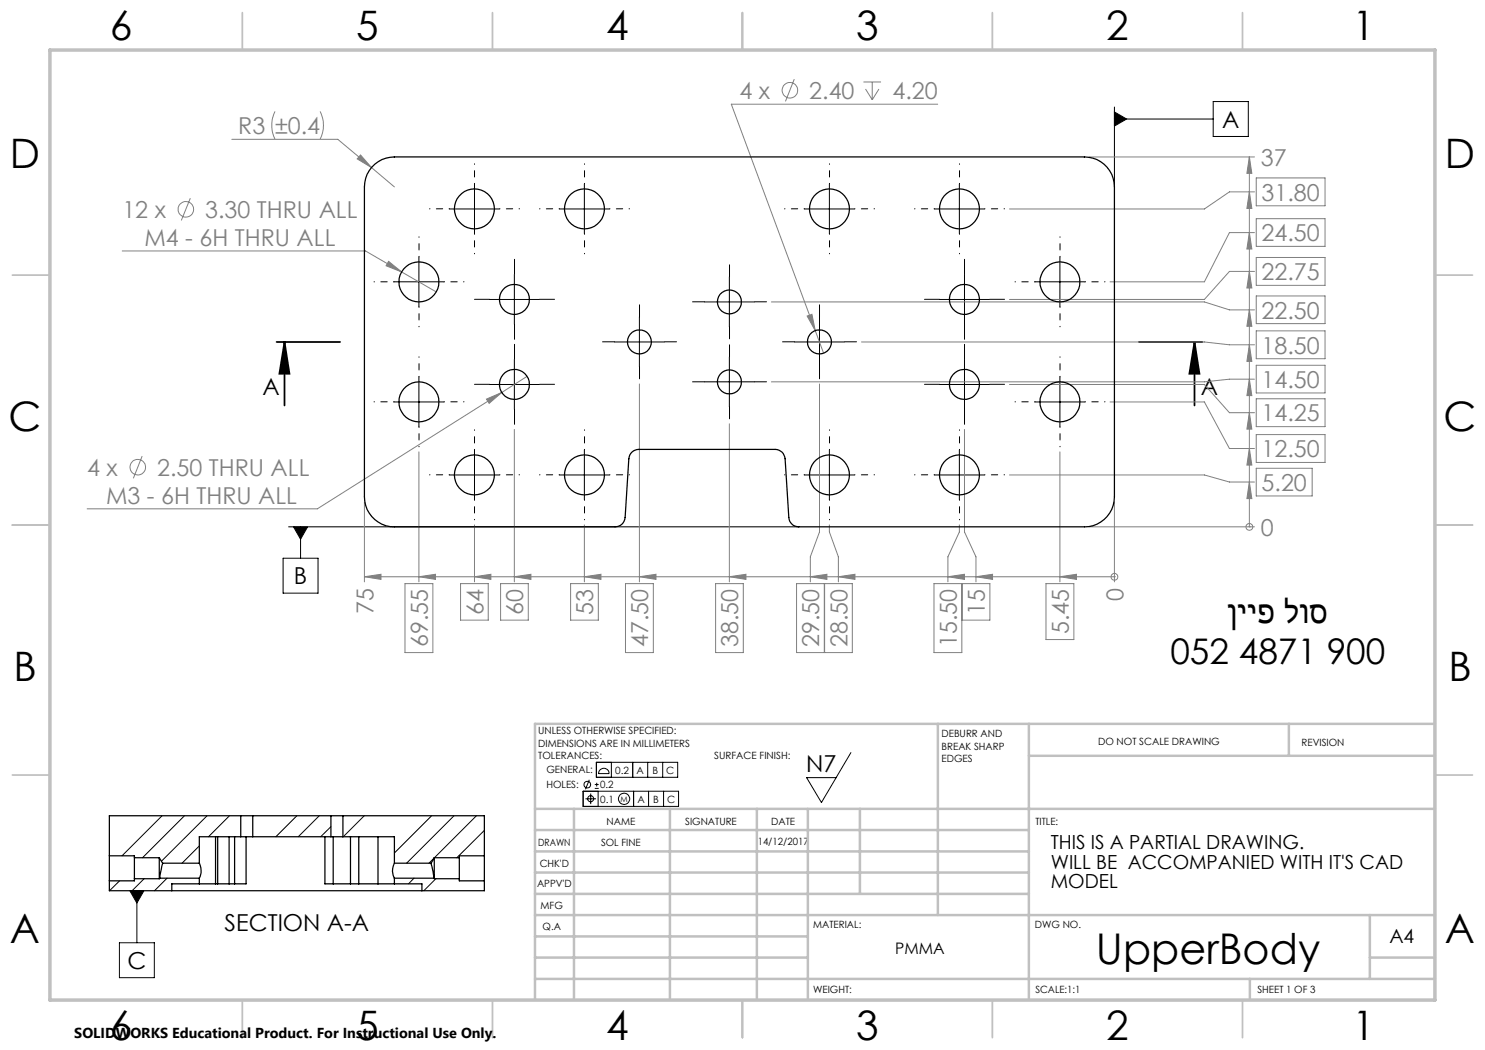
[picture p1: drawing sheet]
<svg xmlns="http://www.w3.org/2000/svg" width="297mm" height="210mm" viewBox="0 0 297 210" stroke-linecap="round" stroke-linejoin="round" font-family="sans-serif">
<g fill="none" stroke="#808080" stroke-width=".2">
<path d="M158.9 15.8l-1.8 4.5M172.7 16.4h3.5M173.1 17.8l1.3 2.2M174.4 16.4v3.6M175.8 17.8l-1.4 2.2M38.1 39.6l-1.8 4.5M46.4 27.9h21.2l6.7 5.6M55 22.3a6.4 6.4 0 0 0 0 5.6M64 22.3a6.1 6.1 0 0 1 0 5.6M72.1 31l2.2 2.5-2.9-1.7zM74.3 33.5l4.6 3.9M187.5 20.8h-41.2l18.4 49.8"/>
<path d="M217.9 31.4h33M249.9 31.4v74M249.9 38.4l.5 3.3h-1zM249.9 31.4l.5 3.3h-1zM250.9 38.4h-5l-5 3.4h-39M251.2 35.6h13.8v5.6h-13.8zM24.4 50.2h48.7l14.1 8.2M77.7 52.3l2.6 2.1-3.1-1.2zM249.9 54.3l.5 3.3h-1zM249.9 46.5l.5 3.3h-1zM250.9 54.3h-5l-5 5.6h-39M250.9 46.5h-5l-5 9.9h-18.9"/>
<path d="M251.2 43.7h13.8v5.6h-13.8zM251.2 51.5h13.8v5.6h-13.8zM251.2 59.2h13.8v5.5h-13.8zM97.3 79.8l3.1-1.3-2.6 2.2zM100.4 78.5l-36.9 23.3h-46.1M105.4 75.3l-5 3.2M127.9 76.8v39.6M154.3 60.4h86.6l5 1.6h5M161.4 63.2l1-.3 .7 3.2zM163.9 76.8v29.6l-1.8 5v5M172.3 68.4h68.6l5 .6h5M201.9 76.9h39l5 5.6h5"/>
<path d="M249.9 75.8l.5 3.3h-1zM249.9 69l.5 3.3h-1zM249.9 62l.5 3.3h-1zM250.9 75.8h-5l-5 .6h-86.6M251.2 66.2h13.8v5.5h-13.8zM251.2 73.1h13.8v5.5h-13.8zM251.2 79.8h13.8v5.5h-13.8zM28.4 91.2l-1.7 4.5M83.8 90.4v26M102.9 85.9v30.5M145.9 84.8v31.6M192.9 85.9v20.5l2.3 5v5"/>
<path d="M201.9 95h39l5 1.4h5M212 90.4v26M222 80.4h18.9l5 9.3h5M249.9 96.4l.5 3.3h-1zM249.9 89.7l.5 3.3h-1zM249.9 82.5l.5 3.3h-1zM251.2 86.9h13.8v5.6h-13.8zM251.2 93.7h11.2v5.5h-11.2zM72.9 115.3h150M72.9 100.4v16M72.9 115.3l3.3-.4v1zM81 116.7h5.6v13.8h-5.6z"/>
<path d="M83.8 115.3l3.3-.4v1zM92.1 116.7h5.5v7.3h-5.5zM94.9 115.3l3.3-.4v1zM94.9 105v11.4M100.1 116.7h5.6v7.3h-5.6zM102.9 115.3l3.3-.4v1zM114.1 116.7h5.6v7.3h-5.6zM116.9 105v11.4M116.9 115.3l3.3-.4v1zM125.1 116.7h5.6v13.8h-5.6zM127.9 115.3l3.3-.4v1zM143.1 116.7h5.6v13.8h-5.6z"/>
<path d="M145.9 115.3l3.3-.4v1zM159.3 116.7h5.6v13.8h-5.6zM162.1 115.3l3.3-.4v1zM164.9 116.7h5.6v13.8h-5.6zM165.9 105v1.4l1.8 5v5M167.7 115.3l3.3-.4v1zM189.6 115.3l3.3-.4v1zM191.9 105v1.4l-2.3 5v5M192.4 116.7v13.8h-5.6v-13.8h11.2v7.3h-5.6v-7.3M195.2 115.3l3.3-.4v1zM209.2 116.7h5.6v11.2h-5.6zM212 115.3l3.3-.4v1z"/>
<path d="M217.9 105.4h33M222.9 115.3h.1M222.9 100.4v16M249.9 105.4h.1"/>
<circle cx="158" cy="18.1" r="1.55"/>
<circle cx="37.2" cy="41.9" r="1.55"/>
<circle cx="27.6" cy="93.4" r="1.55"/>
<circle cx="222.9" cy="115.4" r=".68"/>
<circle cx="249.9" cy="105.4" r=".68"/>
</g>
<g fill="none" stroke="#000" stroke-width=".2">
<path d="M94.9 36.8v10M116.9 36.8v10M165.9 36.8v10M191.9 36.8v10M222.9 22.4l2.4 1.4-2.4 1.4zM222.9 23.8h19.7M222.9 21.4v16M242.6 20.3h7.1v7h-7.1zM78.8 56.4h10M83.8 51.4v10M89.9 41.8h10M97.9 59.9h10"/>
<path d="M102.9 54.9v10M111.9 41.8h10M145.9 55.4v10M160.9 41.8h10M186.9 41.8h10M187.9 59.9h10M192.9 54.9v10M207 56.4h10M212 51.4v10M83.8 75.4v10M97.9 76.9h10M102.9 71.9v10"/>
<path d="M122.9 68.4h10M127.9 63.4v10M140.9 76.4h10M140.9 60.4h10M145.9 71.4v10M158.9 68.4h10M163.9 63.4v10M187.9 76.9h10M192.9 71.9v10M212 75.4v10M78.8 80.4h10M89.9 95h10"/>
<path d="M94.9 90v10M111.9 95h10M116.9 90v10M160.9 95h10M165.9 90v10M186.9 95h10M191.9 90v10M207 80.4h10M56.6 111.6h7v7h-7zM57.7 105.4h102.1M58.7 105.4h2.8l-1.4 2.4zM60.1 105.4v6.2"/>
<path d="M116.6 158.2h19.1v3.1h-19.1zM117.1 159.8h2.1M117.9 156l-.8 1.9M118.1 158.7v2.1M119 157.7h.7M119 156.9h.7M119.3 152.5h16.2v3h-16.2zM119.3 156.6v.7M119.6 158.2v3.1M120.1 153.9a1.05 1.05 0 0 1 1.1-.1 1.05 1.05 0 0 1 .6 .9h-2.1l.1-.4zM122.3 152.5v3M126.5 152.5v3"/>
<path d="M126.7 158.2v3.1M129.5 152.5v3M129.7 158.2v3.1M132.5 152.5v3M132.7 158.2v3.1M170.2 150.5l-5.9 10-3-5h6M26 178.1h2.8l-1.4 2.5zM27.4 178.1v10.5M23.9 188.6h7v6.9h-7z"/>
<circle cx="117.5" cy="156.9" r=".68"/>
<circle cx="118.1" cy="159.7" r=".61"/>
<circle cx="124.8" cy="159.8" r="1.13"/>
</g>
<path d="M55.3 68.4h12.7M56.9 68.4l1 6.3h-2zM56.9 68.4v12.7M227.8 68.4h12.7M238.9 68.4l1 6.3h-2zM238.9 68.4v12.7" fill="none" stroke="#000" stroke-width=".35"/>
<g fill="none" stroke="#000" stroke-width=".2" stroke-dasharray="15.2 1.3 1.3 1.3">
<path d="M97.9 59.9h-3M102.9 54.9v-3M107.9 59.9h3M145.9 55.4v-2.4M187.9 59.9h-3M192.9 54.9v-3M197.9 59.9h3M97.9 76.9h-3M102.9 71.9v-3M102.9 64.9v3M107.9 76.9h3M122.9 68.4h-2.4"/>
<path d="M127.9 63.4v-2.4M127.9 73.4v2.4M132.9 68.4h2.4M140.9 76.4h-2.4M140.9 60.4h-2.4M145.9 71.4v-2.4M145.9 65.4v2.4M150.9 76.4h2.4M150.9 60.4h2.4M158.9 68.4h-2.4M163.9 63.4v-2.4M163.9 73.4v2.4"/>
<path d="M168.9 68.4h2.4M187.9 76.9h-3M192.9 64.9v3M192.9 71.9v-3M197.9 76.9h3M102.9 81.9v3M145.9 81.4v2.4M192.9 81.9v3"/>
</g>
<g fill="none" stroke="#000" stroke-width=".2" stroke-dasharray="15.2 1.3 1.3 1.3" stroke-dashoffset="15.1">
<path d="M94.9 36.8v-4M116.9 36.8v-4M165.9 36.8v-4M191.9 36.8v-4M78.8 56.4h-4M83.8 51.4v-4M88.8 56.4h4M89.9 41.8h-4M94.9 46.8v4M99.9 41.8h4M111.9 41.8h-4M116.9 46.8v4"/>
<path d="M121.9 41.8h4M160.9 41.8h-4M165.9 46.8v4M170.9 41.8h4M186.9 41.8h-4M191.9 46.8v4M196.9 41.8h4M207 56.4h-4M212 51.4v-4M217 56.4h4M83.8 75.4v-4M83.8 61.4v4"/>
<path d="M212 75.4v-4M212 61.4v4M78.8 80.4h-4M83.8 85.4v4M88.8 80.4h4M89.9 95h-4M94.9 90v-4M94.9 100v4M99.9 95h4M111.9 95h-4M116.9 90v-4M116.9 100v4"/>
<path d="M121.9 95h4M160.9 95h-4M165.9 90v-4M165.9 100v4M170.9 95h4M186.9 95h-4M191.9 90v-4M191.9 100v4M196.9 95h4M207 80.4h-4M212 85.4v4M217 80.4h4"/>
</g>
<g fill="none" stroke="#c0c0c0" stroke-width=".35">
<path d="M48.5 2.5v7.5M98.5 2.5v7.5M148.5 2.5v7.5M198.5 2.5v7.5M248.5 2.5v7.5M2.5 55h7.5M287 55h7.5M2.5 105h7.5M287 105h7.5M2.5 155h7.5M287 155h7.5M48.5 200v7.5"/>
<path d="M98.5 200v7.5M148.5 200v7.5M198.5 200v7.5M248.5 200v7.5"/>
</g>
<g fill="none" stroke="#c0c0c0" stroke-width=".5">
<path d="M187.6 144.8v38.2M205.8 144.8v55.2M205.8 151.2h81.2M257.8 144.8v6.4M287 144.8h-180v55.2M107 161.8h180M107 178.8h98.8M107 174.5h98.8M107 170.3h98.8M107 166h98.8M114.8 161.8v38.2M134 161.8v38.2"/>
<path d="M151.4 161.8v38.2M161.6 161.8v38.2M172 161.8v17M107 195.8h180M107 191.5h54.6M107 187.3h54.6M107 183h180M250 195.8v4.2M274 191.5h13M274 183v12.8"/>
</g>
<path d="M10 10h277v190h-277z" fill="none" stroke="#c0c0c0" stroke-width=".7"/>
<g fill="#000">
<path d="M222.9 22.4l2.4 1.4-2.4 1.4zM58.7 105.4l1.4 2.4 1.4-2.4zM26 178.1l1.4 2.5 1.4-2.5z"/>
<path d="M238.9 68.4l1 6.3h-2zM56.9 68.4l1 6.3h-2z"/>
</g>
<g fill="#808080">
<path d="M249.9 96.4l.5 3.3h-1zM249.9 89.7l.5 3.3h-1zM249.9 82.5l.5 3.3h-1zM249.9 75.8l.5 3.3h-1zM249.9 69l.5 3.3h-1zM249.9 62l.5 3.3h-1zM249.9 54.3l.5 3.3h-1zM249.9 46.5l.5 3.3h-1zM249.9 38.4l.5 3.3h-1zM249.9 31.4l.5 3.3h-1z"/>
<path d="M212 115.3l3.3-.4v1zM195.2 115.3l3.3-.4v1zM189.6 115.3l3.3-.4v1zM167.7 115.3l3.3-.4v1zM162.1 115.3l3.3-.4v1zM145.9 115.3l3.3-.4v1zM127.9 115.3l3.3-.4v1zM116.9 115.3l3.3-.4v1zM102.9 115.3l3.3-.4v1zM94.9 115.3l3.3-.4v1zM83.8 115.3l3.3-.4v1zM72.9 115.3l3.3-.4v1z"/>
<path d="M72.1 31l-.7 .8 2.9 1.7zM77.7 52.3l-.5 .9 3.1 1.2zM97.3 79.8l.5 .9 2.6-2.2zM161.4 63.2l1.7 2.9-.7-3.2z"/>
</g>
<g fill="none" stroke="#000" stroke-width=".25">
<path d="M75 32.8a5.8 5.8 0 0 1 3.9-1.4h138a6 6 0 0 1 6 6v62a6 6 0 0 1-6 6h-57.1a1.99 1.99 0 0 1-2-1.9l-.8-11.8a1.99 1.99 0 0 0-2-1.8h-27.2a1.99 1.99 0 0 0-2 1.8l-.8 11.8a1.99 1.99 0 0 1-2 1.9h-44.1a6 6 0 0 1-6-6v-62a5.9 5.9 0 0 1 2.1-4.6zM21.9 171.2v5M21.9 176.2v1.9h75v-1.9M21.9 171.2h5v.3M26.9 171.5v4.2M26.9 175.7h5M26.9 175.7v.5h-5M26.9 171.5h5M31.9 171.5v4.2M31.9 171.5l.6 1.1M31.9 175.6h8M31.9 175.6v.1"/>
<path d="M32.5 172.6l-.6 3M32.5 172.6h7.4M39.9 172.6a3.4 3.4 0 0 1 0 3M39.9 176.8h3.2M39.9 175.6v1.2M39.9 176.8h-5.5v1.3M43.1 167.3v9.5M43.1 176.8h.4M43.5 176.8h2.3M43.5 167.3v9.5M45.8 176.8h1.1M45.8 167.3v9.5"/>
<path d="M46.9 167.3v9.5M48.2 163.2h2.4M48.2 167.3h2.4M48.2 167.3h-8.3v5.3M48.2 163.2h-26.3v8M48.2 163.2v4.1M49.2 167.3v9.5h-2.3M50.6 167.3h15.6M50.6 163.2h15.6M50.6 163.2v4.1M65 167.3v9.5h1.6M66.2 163.2h2.4"/>
<path d="M66.2 167.3h2.4M66.2 163.2v4.1M66.6 176.8h3.5M66.6 167.3v9.5M68.6 167.3h10.3v5.3M68.6 163.2h28.3v8M68.6 163.2v4.1M70.1 176.8h1.7M70.1 167.3v9.5M71.8 176.8h3.8M71.8 167.3v9.5M75.6 176.8h3.3"/>
<path d="M75.6 167.3v9.5M78.9 172.6a3.1 3.1 0 0 0 0 3M78.9 175.6v1.2M78.9 172.6h7.3M78.9 175.6h7.9M78.9 176.8h5.5v1.3M86.2 172.6l.6 3M86.8 175.6l.1 .1M86.9 171.5v4.2M86.9 171.5l-.7 1.1M86.9 175.7h5M86.9 171.5h5"/>
<path d="M91.9 171.5v4.2M91.9 175.7v.5h5M96.9 171.2v5M96.9 171.2h-5v.3"/>
<circle cx="83.8" cy="56.4" r="4"/>
<circle cx="94.9" cy="41.8" r="4"/>
<circle cx="102.9" cy="59.9" r="3"/>
<circle cx="116.9" cy="41.8" r="4"/>
<circle cx="165.9" cy="41.8" r="4"/>
<circle cx="191.9" cy="41.8" r="4"/>
<circle cx="192.9" cy="59.9" r="3"/>
<circle cx="212" cy="56.4" r="4"/>
<circle cx="102.9" cy="76.9" r="3"/>
<circle cx="127.9" cy="68.4" r="2.41"/>
<circle cx="145.9" cy="60.4" r="2.4"/>
<circle cx="145.9" cy="76.4" r="2.41"/>
<circle cx="163.9" cy="68.4" r="2.4"/>
<circle cx="192.9" cy="76.9" r="3"/>
<circle cx="83.8" cy="80.4" r="4"/>
<circle cx="94.9" cy="95" r="4"/>
<circle cx="116.9" cy="95" r="4"/>
<circle cx="165.9" cy="95" r="4"/>
<circle cx="191.9" cy="95" r="4"/>
<circle cx="212" cy="80.4" r="4"/>
</g>
<g fill="none" stroke="#000" stroke-width=".2">
<path d="M23.9 176.2l-2 1.9M28.8 175.7l-2.4 2.4M32.4 163.2l-8 8M33.4 175.6l-2.5 2.5M36.9 163.2l-8.4 8.3M39.9 169.2l-3.5 3.4M41.4 163.2l-9.1 9.1M45.9 163.2l-4.2 4.1M59.4 163.2l-4.2 4.1M63.9 163.2l-4.2 4.1M66.2 165.3l-2.1 2M72.8 163.2l-4.1 4.1"/>
<path d="M82.8 175.6l-1.1 1.2M86.3 163.2l-7.4 7.4M86.8 171.6l-1 1M87.2 175.7l-2.4 2.4M90.8 163.2l-9.5 9.4M95.3 163.2l-8.4 8.3M96.9 166.1l-5.5 5.4"/>
</g>
<text font-size="8.5" x="219.2" y="192.7">UpperBody</text>
<g font-size="8.1">
<text x="22" y="8">6</text>
<text x="71.2" y="8">5</text>
<text x="121.2" y="8">4</text>
<text x="171.3" y="8">3</text>
<text x="221.3" y="8">2</text>
<text x="270.5" y="8">1</text>
<text x="2" y="33.6">D</text>
<text x="289" y="33.6">D</text>
<text x="1.7" y="86.1">C</text>
<text x="288.7" y="86.1">C</text>
<text x="2.7" y="136.1">B</text>
<text x="289.7" y="136.1">B</text>
<text x="2" y="188.6">A</text>
<text x="289" y="188.6">A</text>
<text x="22" y="208">6</text>
<text x="71.2" y="208">5</text>
<text x="121.2" y="208">4</text>
<text x="171.3" y="208">3</text>
<text x="221.3" y="208">2</text>
<text x="270.5" y="208">1</text>
</g>
<g font-size="7.1">
<text x="245.5" y="124.7">ןייפ לוס</text>
<text x="234.1" y="132.7">052 4871 900</text>
</g>
<g font-size="4.7" fill="#808080">
<text x="147.9" y="19.7">4 x</text>
<text x="161.9" y="19.8">2.40</text>
<text x="178.5" y="19.8">4.20</text>
<text x="47.7" y="26.8">R3 ±0.4</text>
<text x="252.2" y="33.1">37</text>
<text x="252.3" y="40.1">31.80</text>
<text x="24.5" y="43.6">12 x</text>
<text x="41" y="43.6">3.30 THRU ALL</text>
<text x="28.9" y="49.2">M4 - 6H THRU ALL</text>
<text x="252.3" y="48.3">24.50</text>
<text x="252.3" y="56">22.75</text>
<text x="252.3" y="63.7">22.50</text>
<text x="252.3" y="70.7">18.50</text>
<text x="252.3" y="77.6">14.50</text>
<text x="252.3" y="84.3">14.25</text>
<text x="17.4" y="95.1">4 x</text>
<text x="31.4" y="95.1">2.50 THRU ALL</text>
<text x="252.3" y="91.5">12.50</text>
<text x="21.2" y="100.7">M3 - 6H THRU ALL</text>
<text x="252.3" y="98.2">5.20</text>
<text x="252.2" y="107.1">0</text>
<text x="74.7" y="122.8" transform="rotate(-90 74.7 122.8)">75</text>
<text x="96.7" y="123" transform="rotate(-90 96.7 123)">64</text>
<text x="104.7" y="123" transform="rotate(-90 104.7 123)">60</text>
<text x="118.7" y="123" transform="rotate(-90 118.7 123)">53</text>
<text x="197" y="123" transform="rotate(-90 197 123)">15</text>
<text x="224.7" y="120.2" transform="rotate(-90 224.7 120.2)">0</text>
<text x="85.6" y="129.4" transform="rotate(-90 85.6 129.4)">69.55</text>
<text x="129.7" y="129.4" transform="rotate(-90 129.7 129.4)">47.50</text>
<text x="147.7" y="129.4" transform="rotate(-90 147.7 129.4)">38.50</text>
<text x="163.9" y="129.4" transform="rotate(-90 163.9 129.4)">29.50</text>
<text x="169.5" y="129.4" transform="rotate(-90 169.5 129.4)">28.50</text>
<text x="191.4" y="129.4" transform="rotate(-90 191.4 129.4)">15.50</text>
<text x="213.8" y="126.8" transform="rotate(-90 213.8 126.8)">5.45</text>
</g>
<g font-size="4.7">
<text x="244.4" y="25.6">A</text>
<text x="52.5" y="79">A</text>
<text x="240.2" y="79">A</text>
<text x="58.8" y="116.9">B</text>
<text x="161.2" y="154.5">N7</text>
<text x="44.9" y="186.2">SECTION A-A</text>
<text x="25.5" y="193.8">C</text>
</g>
<g font-size="3.9">
<text x="210.2" y="169.8">THIS IS A PARTIAL DRAWING.</text>
<text x="210.2" y="173.7">WILL BE ACCOMPANIED WITH IT'S CAD</text>
<text x="210.2" y="177.6">MODEL</text>
<text x="277.9" y="188.5">A4</text>
</g>
<text font-size="3.2" x="179" y="190.9">PMMA</text>
<text font-size="2.9" x="14.9" y="207.6">SOLIDWORKS Educational Product. For Instructional Use Only.</text>
<g font-size="2">
<text x="107.6" y="146.9">UNLESS OTHERWISE SPECIFIED:</text>
<text x="107.6" y="149.4">DIMENSIONS ARE IN MILLIMETERS</text>
<text x="188.3" y="147.5">DEBURR AND</text>
<text x="188.3" y="150">BREAK SHARP</text>
<text x="219.6" y="149">DO NOT SCALE DRAWING</text>
<text x="260.3" y="149.2">REVISION</text>
<text x="107.6" y="151.9">TOLERANCES:</text>
<text x="109.3" y="154.7">GENERAL:</text>
<text x="123" y="154.7">0.2</text>
<text x="127.3" y="154.7">A</text>
<text x="130.5" y="154.7">B</text>
<text x="133.3" y="154.7">C</text>
<text x="142.8" y="151.9">SURFACE FINISH:</text>
<text x="188.3" y="152.5">EDGES</text>
<text x="109.3" y="157.7">HOLES:</text>
<text x="120" y="157.7">0.2</text>
<text x="120" y="160.5">0.1</text>
<text x="127.5" y="160.5">A</text>
<text x="130.7" y="160.5">B</text>
<text x="133.4" y="160.5">C</text>
<text x="121.3" y="165">NAME</text>
<text x="137" y="164.9">SIGNATURE</text>
<text x="154.2" y="164.9">DATE</text>
<text x="207.1" y="164.9">TITLE:</text>
<text x="107.6" y="169.1">DRAWN</text>
<text x="107.9" y="173.3">CHK'D</text>
<text x="120.2" y="169.1">SOL FINE</text>
<text x="151.5" y="168.9">14/12/2017</text>
<text x="107.4" y="177.4">APPV'D</text>
<text x="108.1" y="181.8">MFG</text>
<text x="108.5" y="186">Q.A</text>
<text x="162.7" y="185.5">MATERIAL:</text>
<text x="207" y="185.5">DWG NO.</text>
<text x="162.6" y="198.5">WEIGHT:</text>
<text x="207.1" y="198.6">SCALE:1:1</text>
<text x="251.5" y="198.6">SHEET 1 OF 3</text>
</g>
<text font-size="1.6" x="124.1" y="160.3">M</text>
</svg>
